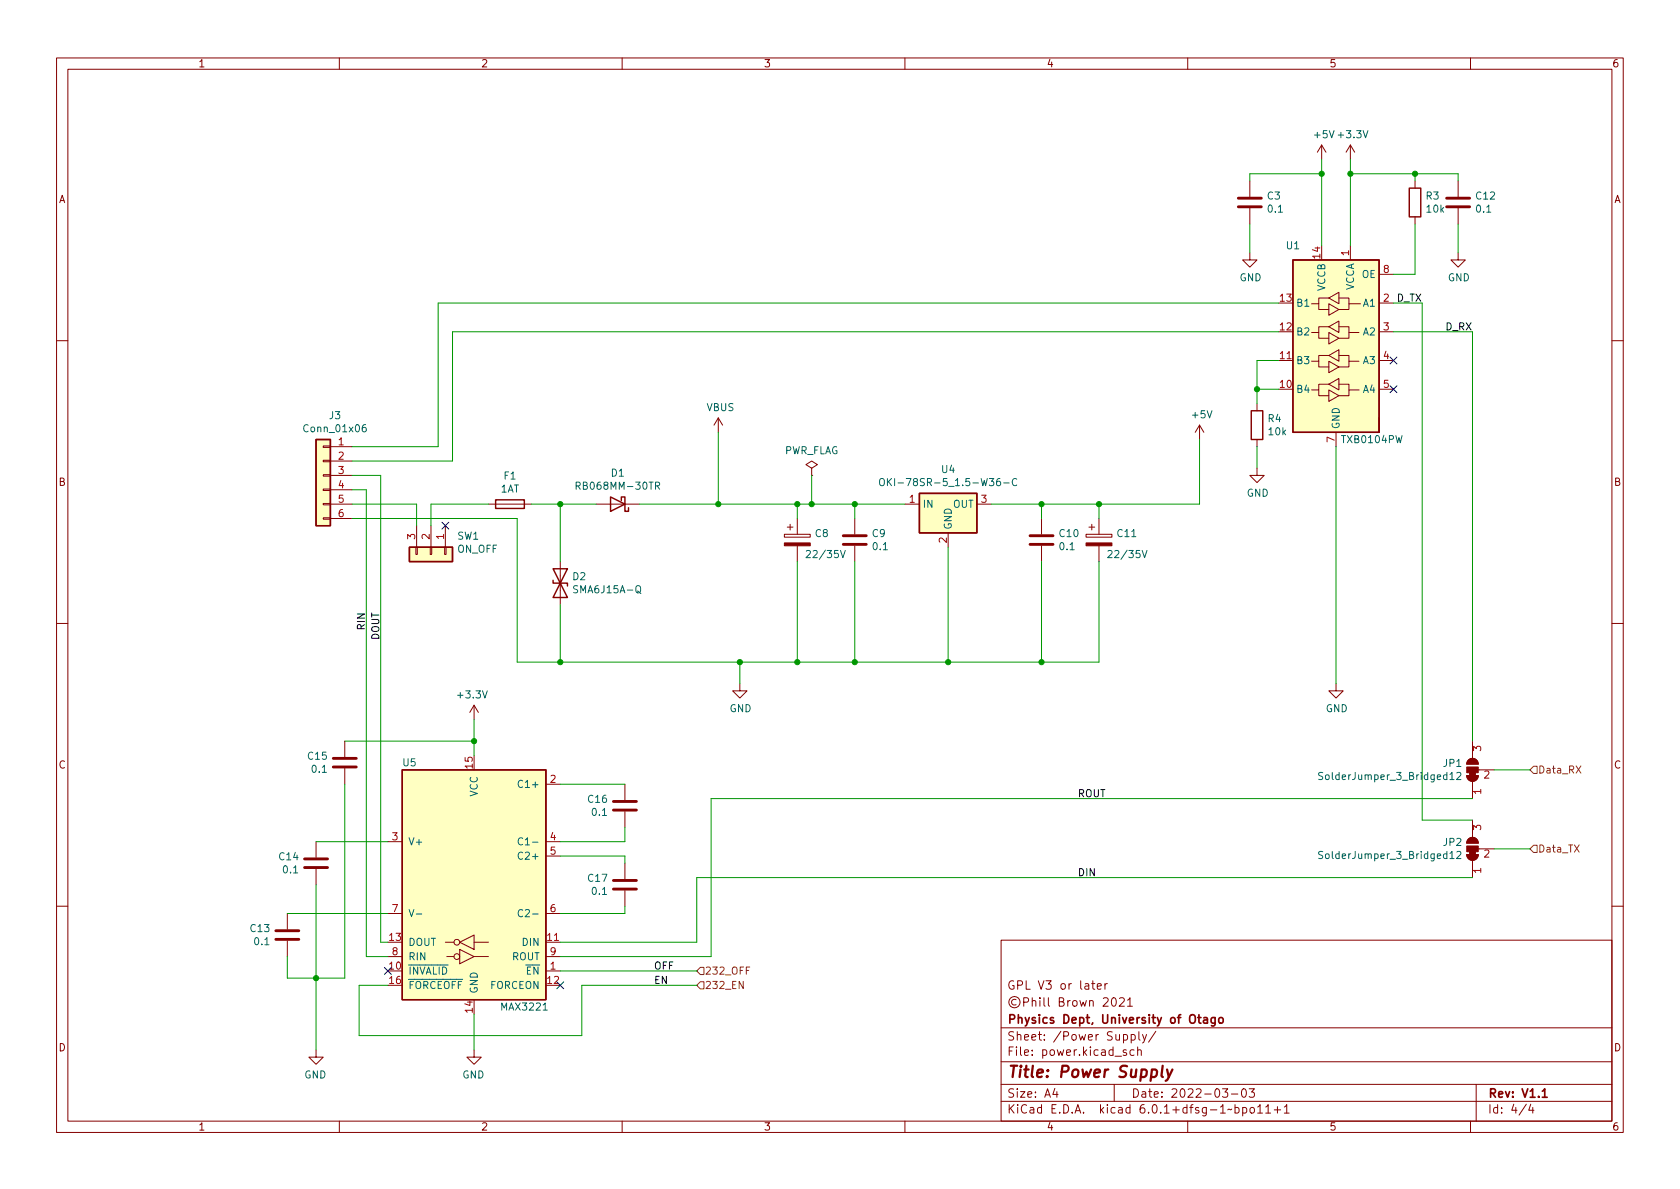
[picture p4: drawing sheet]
<svg xmlns="http://www.w3.org/2000/svg" width="297mm" height="210mm" viewBox="0 0 297 210" stroke-linecap="round" stroke-linejoin="round" font-family="sans-serif">
<g fill="none" stroke="#840000" stroke-width=".18">
<path d="M10 10.2h277v190.1h-277zM12 12.2h273v186.1h-273zM60 10.2v2M110 10.2v2M160 10.2v2M210 10.2v2M260 10.2v2M221 32v2.8M221 36.8v2.8M233.7 25.6l-.8 1.3M233.7 25.6v2.6M233.7 25.6l.7 1.3"/>
<path d="M238.8 25.6l-.8 1.3M238.8 25.6v2.6M238.8 25.6l.7 1.3M250.2 32v1.3M250.2 38.3v1.3M257.8 32v2.8M257.8 36.8v2.8M221 44.7v1.3h1.2l-1.2 1.2-1.3-1.2h1.3M233.2 58.8v1h1.7M233.2 53.7v1h1.7M234.9 58.8l1.8 1-1.8 1zM234.9 53.7l1.8 1-1.8 1z"/>
<path d="M234.9 57.8l1.8-1v2zM234.9 57.8h-1.7v1h-1.3M234.9 52.7l1.8-1v2zM234.9 52.7h-1.7v1h-1.3M236.7 57.8h1.8v1M236.7 52.7h1.8v1M238.8 43.4v2.6M240.3 58.8h-1.8v1h-1.8M240.5 53.7h-2v1h-1.8M243.8 53.6h2.6M243.8 58.7h2.6M243.8 48.5h2.6"/>
<path d="M257.8 44.7v1.3h1.3l-1.3 1.2-1.3-1.2h1.3M10 60.2h2M57.1 78.9h1.3v.2h-1.3zM58.4 79h3.8M127 73.9l-.8 1.3M127 73.9v2.5M127 73.9l.8 1.3M212.1 75.2l-.8 1.2M212.1 75.2v2.5M212.1 75.2l.8 1.2M222.2 71.4v1.2M222.2 77.7v1.3"/>
<path d="M226.1 63.7h2.5M233.2 69v1h1.7M233.2 63.9v1h1.7M234.9 69l1.8 1-1.8 1zM234.9 63.9l1.8 1-1.8 1zM234.9 67.9l1.8-1v2.1zM234.9 67.9h-1.7v1.1h-1.3M234.9 62.9l1.8-1.1v2.1zM234.9 62.9h-1.7v1h-1.3M236.2 76.4v2.6M236.7 67.9h1.8v1.1M236.7 62.9h1.8v1"/>
<path d="M240.3 69h-1.8v1h-1.8M240.3 63.9h-1.8v1h-1.8M243.8 63.7h2.6M243.8 68.8h2.6M285 60.2h2M57.1 91.6h1.3v.2h-1.3zM57.1 89h1.3v.3h-1.3zM57.1 86.5h1.3v.2h-1.3zM57.1 83.9h1.3v.3h-1.3zM57.1 81.4h1.3v.3h-1.3zM58.4 81.5h3.8M58.4 84.1h3.8"/>
<path d="M58.4 86.6h3.8M58.4 89.1h3.8M58.4 91.7h3.8M73.5 96.8h.3v1.2h-.3zM73.7 93v3.8M76.1 96.8h.2v1.2h-.2zM76.2 93v3.8M78.6 96.8h.3v1.2h-.3zM78.7 93v3.8M86.4 89.1h7.6M99.1 99.3v7.6M105.4 89.1h7.6"/>
<path d="M138.7 94.5h4.6v.5h-4.6zM139.2 93.2h1M139.7 92.7v1M141 91.7v2.8M141 96.5v2.8M143.5 82.8l1-.6-1-.7-1 .7 1 .6v1.3M143.5 84.1h.1M151.1 91.7v2.8M151.1 96.5v2.8M160 89.1h2.6M167.6 94.2v2.6M172.7 89.1h2.6"/>
<path d="M184.1 91.7v2.8M184.1 96.5v2.8M192 94.5h4.6v.5h-4.6zM192.5 93.2h1M193 92.7v1M194.3 91.7v2.8M194.3 96.5v2.8M222.2 82.8v1.3h1.3l-1.3 1.2-1.2-1.2h1.2M10 110.2h2M285 110.2h2M61 131.1v2.8M61 135.9v2.8"/>
<path d="M83.8 124.7l.8 1.3M83.8 124.7v2.5M83.8 124.7l-.7 1.3M96.5 138.7h2.6M110.5 138.7v2.8M130.8 120.9v1.3h1.3l-1.3 1.2-1.3-1.2h1.3M236.2 120.9v1.3h1.3l-1.3 1.2-1.3-1.2h1.3M259.3 137.2h2.1a1.02 1.02 0 0 1-1.1 1 1.02 1.02 0 0 1-1-1zM259.6 134.4a1.02 1.02 0 0 1 1.1-.2 1.02 1.02 0 0 1 .7 .9h-2.1zM260.3 131.1v3M260.3 138.2v3M261.4 136.1h2.8"/>
<path d="M55.9 148.8v2.8M55.9 153.7v2.8M68.6 148.8h2.5M96.5 148.8h2.6M96.5 151.4h2.6M110.5 143.5v2.8M110.5 152.6v2.8M110.5 157.5v2.8M259.3 151.1h2.1a1.02 1.02 0 0 1-1.1 1 1.02 1.02 0 0 1-1-1zM259.6 148.4a1.02 1.02 0 0 1 1.1-.2 1.02 1.02 0 0 1 .7 .9h-2.1zM260.3 145v3.1M260.3 152.1v3.1"/>
<path d="M261.4 150.1h2.8M10 160.2h2M50.8 161.5v2.8M50.8 166.4v2.8M68.6 161.5h2.5M68.6 169.2h2.5M78.7 166.6h1.6M79 169.2h1.3M81.3 167.9l2.5 1.3-2.5 1.2zM81.3 166.6l2.5-1.3v2.6zM83.8 169.2h2.6M83.8 166.6h2.6"/>
<path d="M96.5 171.7h2.6M96.5 166.6h2.6M96.5 161.5h2.6M96.5 169.2h2.6M177 166.3h108v32h-108zM179.6 176.8a.52 .52 0 0 0-.8 .4 .52 .52 0 0 0 .8 .4M181 177.2l.7-.1 .2-.2-.1-.3-.2-.2h-.6v1.5M182.5 177.1l.2-.2 .4 .1v.9M182.5 176.4v1.5M183.9 176.4v.2M183.9 176.9v1M184.6 176.4v1.3l.2 .2"/>
<path d="M185.4 176.4v1.3l.2 .2M187.3 177.1h.6l.2-.2-.2-.4-.6-.1v1.5h.6l.2-.3a.39 .39 0 0 0-.3-.5M188.8 176.9v1M189.2 176.9l-.3 .1-.1 .2M189.8 177l.3-.1 .3 .3v.4l-.3 .3h-.3l-.2-.3v-.4zM190.9 176.9l.3 1 .3-.7 .3 .7 .3-1M192.6 177.1l.3-.2 .3 .1 .1 .9M192.6 176.9v1M193 173.9h.6M193.2 173.4v1.3l.4 .2M194 174.4l.7-.1-.1-.3-.4-.1-.2 .2 .1 .8h.5M195.1 176.6l.5-.2 .3 .2v.3l-.9 1h.9"/>
<path d="M195.4 173.9v1M195.8 173.9l-.3 .1-.1 .2M196.7 176.5l.2-.1a.81 .81 0 0 1 .5 .7 .81 .81 0 0 1-.3 .8h-.1a.81 .81 0 0 1-.6-.6 .81 .81 0 0 1 .3-.8zM197.9 176.6l.6-.2 .2 .2 .1 .3-.9 1h.9M199.4 176.9l.4-.5v1.5M199.4 177.9h.8M285 160.2h2M55.9 185.7v1.2h-1.3l1.3 1.3 1.2-1.3h-1.2M60 198.3v2M83.8 185.7v1.2h-1.3l1.3 1.3 1.3-1.3h-1.3M110 198.3v2M160 198.3v2"/>
<path d="M177 194.8h108M177 191.8h108M177 187.8h108M177 181.8h108M186.5 192.5l-.4 1h1M186.9 193v1M197 191.8v3M199.1 185.7l-.3-.1-.2 .2v.3l.5 .1v.4h-.5M200 183l.4-.1 .3 .3v.4l-.1 .3h-.6M200 182.9v1.5M200.5 185.7l-.4-.1-.3 .3v.4l.1 .3h.6M201.1 185.8l.3-.2 .3 .1 .1 .9"/>
<path d="M201.1 185.1v1.5M201.4 182.4v1.3l.2 .2M202 182.9l.4 1M202.7 182.9l-.5 1.4-.2 .1M204.4 182.4l-1.3 1.9M210 198.3v2M216.1 192.5h1l-.5 .6 .4 .1v.7l-.2 .1h-.4l-.3-.1M217.7 193.5h1.2M218.4 195.9l.4-.1 .3 .3v.4l-.2 .3h-.5M218.4 195.3v1.5M219.7 192.6l.2-.1a.81 .81 0 0 1 .5 .7 .81 .81 0 0 1-.3 .8h-.1a.81 .81 0 0 1-.6-.6 .81 .81 0 0 1 .3-.8zM219.7 195.9l.4-.1 .3 .3v.4l-.1 .3h-.6"/>
<path d="M219.7 195.8v1.5M220.9 192.5h.9l-.5 .6 .4 .1v.7l-.2 .1h-.4l-.2-.1M221.1 196l.2-.2 .4 .2 .1 .5-.2 .3h-.3l-.2-.1zM222.4 195.8l.4-.5v1.5M222.4 196.8h.8M223.8 195.8l.4-.5v1.5M223.8 196.8h.8M225.3 196.3h1.1M225.9 195.7v1.1M227.1 195.8l.4-.5v1.5M227.1 196.8h.8M260 198.3v2"/>
<path d="M261 191.8v6.5M269.9 195.3l-1.3 1.9M270.6 195.3l-.3 1h.9M271 195.8v1"/>
<circle cx="80.8" cy="169.2" r=".51"/>
<circle cx="80.8" cy="166.6" r=".51"/>
<circle cx="179.4" cy="177.2" r="1"/>
</g>
<path d="M211.8 179.9h.5M212 179.4v1.3l.3 .2M214.8 179.9v1.2l-.2 .3h-.4M212.8 180h.6l.1 .9M213.5 180.3l-.5 .1a.29 .29 0 0 0-.2 .2 .29 .29 0 0 0 .2 .3h.5M214.8 180l-.4-.1-.3 .3v.4l.2 .3h.5M215.6 180.1l.2-.2 .4 .2 .1 .5-.2 .3h-.3l-.2-.1zM272.7 193l.4-.5v1.5M272.7 194h.9" fill="none" stroke="#840000" stroke-width=".3"/>
<path d="M205.6 188.5l-.2 1.7 .2 .3M206.3 189.1l.4 1.4M207.3 189.1l-.9 1.8-.3 .2" fill="none" stroke="#840000" stroke-width=".4"/>
<g fill="#ffffc2" stroke="#ffffc2" stroke-width=".18">
<path d="M55.9 77.7h2.5v15.3h-2.5z"/>
<path d="M162.6 87.2h10.1v7h-10.1z"/>
<path d="M228.6 46h15.2v30.4h-15.2z"/>
<path d="M71.1 136.1h25.4v40.7h-25.4z"/>
<path d="M72.4 96.8h7.6v2.5h-7.6z"/>
</g>
<g fill="none" stroke="#840000" stroke-width=".25">
<path d="M249.2 33.3h2v5h-2zM228.6 46h15.2v30.4h-15.2zM55.9 77.7h2.5v15.3h-2.5zM221.2 72.6h2.1v5.1h-2.1zM243.8 73.9v2.5zM72.4 96.8h7.6v2.5h-7.6zM87.6 88.4h5.1v1.5h-5.1zM107.9 87.9l2.6 1.2-2.6 1.3zM109.9 88.5v-.6h.6v2.5h.6v-.6M162.6 87.2h10.1v7h-10.1zM97.8 102.6v.5h2.5v.5M97.8 100.6l2.5 5.1h-2.5l2.5-5.1z"/>
<path d="M71.1 136.1h25.4v40.7h-25.4z"/>
</g>
<g fill="none" stroke="#006464" stroke-width=".18">
<path d="M64.6 75.1l-.3 .1a.85 .85 0 0 0 0 1.2l.4-.2 .1-.4-.3-.2h-.2l-.3 .2M101.9 85.9h.6l.1-.2-.1-.3-.6-.1v1.2M115.9 85.9h.6l.1-.2v-.3l-.7-.1v1.2M116.2 85.9l.4 .6M142.6 97.5l.4-.2 .3 .4-.8 .9h.8M148.6 97.3l.4 1.3 .5-1.3M155.7 84.7l.1-.1a.43 .43 0 0 1 .6 .4v.5a.42 .42 0 0 1-.5 .4 .42 .42 0 0 1-.4-.4v-.5zM156.9 84.6v1.3M157.1 85.2l.5 .7M157.6 84.6l-.7 .7M177.5 85.4h.9M179.8 84.7a.6 .6 0 0 0-.9 .5 .6 .6 0 0 0 .6 .7l.3-.1"/>
<path d="M195.9 97.5l.5-.2 .2 .4-.8 .9h.8M201.9 97.3l.5 1.3 .4-1.3M112.6 103.6h.1a.43 .43 0 0 1 .6 .4v.4a.42 .42 0 0 1-.5 .5 .42 .42 0 0 1-.4-.5v-.4zM112.7 104.5l.6 .5M92.4 138.1a.6 .6 0 0 0-.8 .4 .6 .6 0 0 0 .6 .8l.2-.2M233.9 136.6h-.5l-.2 .1v.4l.5 .2 .2 .3-.3 .3-.5-.1M256.4 136.9l.3-.3v1.3M256.4 137.9h.7M257.6 136.7l.5-.1 .2 .3-.8 1h.8M92.4 148.3a.6 .6 0 0 0-.8 .4 .6 .6 0 0 0 .6 .7l.2-.1M92.4 150.8a.6 .6 0 0 0-.8 .4 .6 .6 0 0 0 .6 .8l.2-.2M233.9 150.6h-.5l-.2 .1v.3l.5 .3 .2 .3-.3 .2h-.5"/>
<path d="M256.4 150.9l.3-.3v1.2M256.4 151.8h.7M257.6 150.7l.5-.1 .2 .3-.8 .9h.8M72.3 160.8l.5 1.3 .4-1.3M73.6 161.6h1M92.4 161a.6 .6 0 0 0-.8 .4 .6 .6 0 0 0 .6 .7l.2-.1"/>
</g>
<g fill="#840000" stroke="#840000" stroke-width=".18">
<path d="M138.7 96h4.6v.5h-4.6z"/>
<path d="M192 96h4.6v.5h-4.6z"/>
<path d="M259.8 136.6h1.1v.6h-1.1z"/>
<path d="M259.3 137.2h2.1a1.02 1.02 0 0 1-1.1 1 1.02 1.02 0 0 1-1-1z"/>
<path d="M259.3 135.6h2.1v1h-2.1z"/>
<path d="M259.6 134.4a1.02 1.02 0 0 1 1.1-.2 1.02 1.02 0 0 1 .7 .9h-2.1z"/>
<path d="M259.8 150.6h1.1v.5h-1.1z"/>
<path d="M259.3 151.1h2.1a1.02 1.02 0 0 1-1.1 1 1.02 1.02 0 0 1-1-1z"/>
<path d="M259.3 149.6h2.1v1h-2.1z"/>
<path d="M259.6 148.4a1.02 1.02 0 0 1 1.1-.2 1.02 1.02 0 0 1 .7 .9h-2.1z"/>
</g>
<g fill="none" stroke="#840000" stroke-width=".51">
<path d="M218.9 36.6h4.1M218.9 35h4.1M255.8 36.6h4M255.8 35h4M149.1 96.3h4.1M149.1 94.7h4.1M182.1 96.3h4.1M182.1 94.7h4.1M58.9 135.6h4.1M58.9 134.1h4.1M53.8 153.4h4.1M53.8 151.9h4.1"/>
<path d="M108.5 157.2h4M108.5 155.7h4M108.5 143.3h4M108.5 141.7h4M48.8 166.1h4M48.8 164.6h4"/>
</g>
<path d="M271.1 135.5h.7v1.3h-.7l-.6-.7zM271.1 149.5h.7v1.2h-.7l-.6-.6zM123.8 171.1h.7v1.2h-.7l-.6-.6zM123.8 173.6h.7v1.3h-.7l-.6-.7z" fill="none" stroke="#725600" stroke-width=".18"/>
<g fill="none" stroke="#009600" stroke-width=".18">
<path d="M221 39.6v5.1M233.7 30.7h-12.7v1.3M233.7 28.2v15.2M238.8 30.7h19v1.3M238.8 28.2v15.2M250.2 30.7v1.3M250.2 39.6v8.9h-3.8M257.8 39.6v5.1M226.1 53.6h-148.6v25.4h-15.3M226.1 58.7h-146.1v22.8h-17.8M246.4 53.6h5.1v91.4h8.8M246.4 58.7h13.9v72.4"/>
<path d="M127 76.4v12.7M212.1 77.7v11.4h-36.8M222.2 79v3.8M222.2 68.8h3.9M226.1 63.7h-3.9v7.7M236.2 79v41.9M62.2 86.6h2.6v82.6h3.8M62.2 89.1h11.5v3.9M62.2 84.1h5.1v82.5h1.3M62.2 91.7h29.2v25.4h102.9v-17.8M86.4 89.1h-10.2v3.9M94 89.1h11.4"/>
<path d="M99.1 89.1v10.2M113 89.1h47M141 89.1v2.6M141 99.3v17.8M143.5 84.1v5M151.1 89.1v2.6M151.1 99.3v17.8M167.6 96.8v20.3M184.1 89.1v2.6M184.1 99.3v17.8M194.3 89.1v2.6M99.1 106.9v10.2"/>
<path d="M130.8 117.1v3.8M61 138.7v34.3h-10.2v-3.8M61 131.1h22.8M83.8 127.2v6.4M99.1 138.7h11.4M264.2 136.1h6.3M55.9 156.5v29.2M55.9 148.8h12.7M99.1 151.4h11.4v1.2M110.5 146.3v2.5h-11.4M260.3 155.2h-137.1v11.4h-24.1M260.3 141.2h-134.6v28h-26.6"/>
<path d="M264.2 150.1h6.3M50.8 161.5h17.8M68.6 174.2h-5.1v8.9h39.4v-8.9h20.3M83.8 179.3v6.4M99.1 171.7h24.1M110.5 160.3v1.2h-11.4"/>
</g>
<path d="M245.8 68.2l1.2 1.2M245.8 63.1l1.2 1.3M247 68.2l-1.2 1.2M247 63.1l-1.2 1.3M78.1 92.3l1.2 1.3M79.3 92.3l-1.2 1.3M68 171.1l1.2 1.2M69.2 171.1l-1.2 1.2M98.5 173.6l1.2 1.2M99.7 173.6l-1.2 1.2" fill="none" stroke="#000084" stroke-width=".18"/>
<g fill="#009600" stroke="#009600" stroke-width=".18">
<circle cx="99.1" cy="117.1" r=".46"/>
<circle cx="99.1" cy="89.1" r=".46"/>
<circle cx="141" cy="117.1" r=".46"/>
<circle cx="83.8" cy="131.1" r=".46"/>
<circle cx="127" cy="89.1" r=".46"/>
<circle cx="143.5" cy="89.1" r=".46"/>
<circle cx="151.1" cy="89.1" r=".46"/>
<circle cx="141" cy="89.1" r=".46"/>
<circle cx="130.8" cy="117.1" r=".46"/>
<circle cx="184.1" cy="89.1" r=".46"/>
<circle cx="222.2" cy="68.8" r=".46"/>
<circle cx="250.2" cy="30.7" r=".46"/>
<circle cx="194.3" cy="89.1" r=".46"/>
<circle cx="238.8" cy="30.7" r=".46"/>
<circle cx="233.7" cy="30.7" r=".46"/>
<circle cx="55.9" cy="173" r=".46"/>
<circle cx="167.6" cy="117.1" r=".46"/>
<circle cx="184.1" cy="117.1" r=".46"/>
<circle cx="151.1" cy="117.1" r=".46"/>
</g>
<text font-size="2.8" fill="#840000" x="178" y="190.6">Title: Power Supply</text>
<g font-size="2.1" fill="#840000">
<text x="178" y="175">GPL V3 or later</text>
<text x="178" y="184">Sheet: /Power Supply/</text>
<text x="178" y="181">Physics Dept, University of Otago</text>
<text x="178" y="186.7">File: power.kicad_sch</text>
<text x="178" y="196.9">KiCad E.D.A. kicad 6.0.1+dfsg-1~bpo11+1</text>
<text x="178" y="194.1">Size: A4</text>
<text x="200" y="194.1">Date: 2022-03-03</text>
<text x="263" y="194.1">Rev: V1.1</text>
<text x="263" y="196.9">Id: 4/4</text>
</g>
<g font-size="1.8" fill="#840000">
<text x="35" y="11.9">1</text>
<text x="85" y="11.9">2</text>
<text x="135" y="11.9">3</text>
<text x="185" y="11.9">4</text>
<text x="235" y="11.9">5</text>
<text x="285" y="11.9">6</text>
<text x="10.3" y="35.9">A</text>
<text x="285.3" y="35.9">A</text>
<text x="10.3" y="85.9">B</text>
<text x="285.3" y="85.9">B</text>
<text x="10.3" y="135.9">C</text>
<text x="285.3" y="135.9">C</text>
<text x="10.3" y="185.9">D</text>
<text x="285.3" y="185.9">D</text>
<text x="35" y="199.9">1</text>
<text x="85" y="199.9">2</text>
<text x="135" y="199.9">3</text>
<text x="185" y="199.9">4</text>
<text x="235" y="199.9">5</text>
<text x="285" y="199.9">6</text>
</g>
<g font-size="1.8" fill="#006464">
<text x="232.5" y="24.4">+5V +3.3V</text>
<text x="224.1" y="35.3">C3</text>
<text x="252.2" y="35.3">R3</text>
<text x="261" y="35.3">C12</text>
<text x="224.3" y="37.6">0.1</text>
<text x="252.3" y="37.6">10k</text>
<text x="261.1" y="37.6">0.1</text>
<text x="227.5" y="44.1">U1</text>
<text x="219.1" y="49.7">GND</text>
<text x="234.3" y="51.5" transform="rotate(-90 234.3 51.5)">VCCB</text>
<text x="239.4" y="51.5" transform="rotate(-90 239.4 51.5)">VCCA</text>
<text x="240.8" y="49.1">OE</text>
<text x="256" y="49.7">GND</text>
<text x="229.1" y="59.3">B2</text>
<text x="229.1" y="54.2">B1</text>
<text x="241.1" y="54.2">A1</text>
<text x="241.1" y="59.3">A2</text>
<text x="229.1" y="64.4">B3</text>
<text x="241.1" y="64.4">A3</text>
<text x="229.1" y="69.5">B4</text>
<text x="241.1" y="69.5">A4</text>
<text x="54" y="76.4">Conn_01x06</text>
<text x="58.2" y="74.1">J3</text>
<text x="124.9" y="72.7">VBUS</text>
<text x="210.9" y="74">+5V</text>
<text x="224.2" y="74.6">R4</text>
<text x="224.4" y="77">10k</text>
<text x="236.9" y="75.9" transform="rotate(-90 236.9 75.9)">GND</text>
<text x="138.5" y="80.3">PWR_FLAG</text>
<text x="166.5" y="83.6">U4</text>
<text x="237.4" y="78.4">TXB0104PW</text>
<text x="88.5" y="87.1">1AT</text>
<text x="89.1" y="84.8">F1</text>
<text x="102.5" y="86.6">RB068MM-30TR</text>
<text x="108.1" y="84.3">D1</text>
<text x="158" y="85.9">OKI-78SR-5_1.5-W36-C</text>
<text x="163.1" y="89.8">IN</text>
<text x="168.5" y="89.8">OUT</text>
<text x="220.4" y="87.8">GND</text>
<text x="80.9" y="95.4">SW1</text>
<text x="144.2" y="95">C8</text>
<text x="154.2" y="95">C9</text>
<text x="168.3" y="93.7" transform="rotate(-90 168.3 93.7)">GND</text>
<text x="187.4" y="95">C10</text>
<text x="197.6" y="95">C11</text>
<text x="80.8" y="97.7">ON_OFF</text>
<text x="143.1" y="98.7">22/35V</text>
<text x="154.4" y="97.3">0.1</text>
<text x="187.4" y="97.3">0.1</text>
<text x="196.5" y="98.7">22/35V</text>
<text x="101.3" y="102.6">D2</text>
<text x="101.8" y="104.9">SMA6J15A-Q</text>
<text x="81.1" y="123.5">+3.3V</text>
<text x="129" y="125.9">GND</text>
<text x="234.4" y="125.9">GND</text>
<text x="54.5" y="134.3">C15</text>
<text x="55.2" y="136.6">0.1</text>
<text x="71.3" y="135.5">U5</text>
<text x="234" y="137.9">SolderJumper_3_Bridged12</text>
<text x="255.2" y="135.6">JP1</text>
<text x="84.5" y="140.9" transform="rotate(-90 84.5 140.9)">VCC</text>
<text x="92.2" y="139.3">C1+</text>
<text x="104" y="142">C16</text>
<text x="72.1" y="149.5">V+</text>
<text x="92.7" y="149.5">C1-</text>
<text x="104.7" y="144.3">0.1</text>
<text x="255.2" y="149.6">JP2</text>
<text x="49.4" y="152.1">C14</text>
<text x="50.1" y="154.4">0.1</text>
<text x="92.2" y="152">C2+</text>
<text x="104" y="155.9">C17</text>
<text x="234" y="151.9">SolderJumper_3_Bridged12</text>
<text x="104.7" y="158.2">0.1</text>
<text x="44.3" y="164.8">C13</text>
<text x="45.1" y="167.1">0.1</text>
<text x="72.1" y="167.3">DOUT</text>
<text x="92.5" y="167.3">DIN</text>
<text x="92.7" y="162.2">C2-</text>
<text x="72.1" y="172.3">~{INVALID}</text>
<text x="72.1" y="169.8">RIN</text>
<text x="90.5" y="169.8">ROUT</text>
<text x="91.7" y="172.3">~{EN}</text>
<text x="72.1" y="174.9">~{FORCEOFF}</text>
<text x="84.5" y="175.8" transform="rotate(-90 84.5 175.8)">GND</text>
<text x="86.7" y="174.9">FORCEON</text>
<text x="88.8" y="178.7">MAX3221</text>
<text x="53.8" y="190.7">GND</text>
<text x="81.7" y="190.7">GND</text>
</g>
<g font-size="1.8" fill="#a90000">
<text x="233.4" y="45.7" transform="rotate(-90 233.4 45.7)">14</text>
<text x="238.5" y="45.2" transform="rotate(-90 238.5 45.2)">1</text>
<text x="226.3" y="53.3">13</text>
<text x="244.6" y="53.3">2</text>
<text x="244.6" y="48.3">8</text>
<text x="226.3" y="58.4">12</text>
<text x="244.6" y="58.4">3</text>
<text x="226.3" y="63.5">11</text>
<text x="244.6" y="63.5">4</text>
<text x="226.3" y="68.6">10</text>
<text x="244.6" y="68.6">5</text>
<text x="59.8" y="78.7">1</text>
<text x="59.8" y="81.3">2</text>
<text x="59.8" y="83.8">3</text>
<text x="236" y="78.2" transform="rotate(-90 236 78.2)">7</text>
<text x="59.8" y="86.4">4</text>
<text x="59.8" y="88.9">5</text>
<text x="160.8" y="88.9">1</text>
<text x="173.5" y="88.9">3</text>
<text x="59.8" y="91.4">6</text>
<text x="73.4" y="95.4" transform="rotate(-90 73.4 95.4)">3</text>
<text x="75.9" y="95.4" transform="rotate(-90 75.9 95.4)">2</text>
<text x="78.5" y="95.4" transform="rotate(-90 78.5 95.4)">1</text>
<text x="167.4" y="96" transform="rotate(-90 167.4 96)">2</text>
<text x="83.6" y="135.9" transform="rotate(-90 83.6 135.9)">15</text>
<text x="261.9" y="132.8" transform="rotate(-90 261.9 132.8)">3</text>
<text x="262.4" y="137.7">2</text>
<text x="97.3" y="138.4">2</text>
<text x="261.9" y="140.4" transform="rotate(-90 261.9 140.4)">1</text>
<text x="69.4" y="148.6">3</text>
<text x="97.3" y="148.6">4</text>
<text x="261.9" y="146.8" transform="rotate(-90 261.9 146.8)">3</text>
<text x="97.3" y="151.1">5</text>
<text x="261.9" y="154.4" transform="rotate(-90 261.9 154.4)">1</text>
<text x="262.4" y="151.6">2</text>
<text x="69.4" y="161.3">7</text>
<text x="97.3" y="161.3">6</text>
<text x="68.9" y="166.4">13</text>
<text x="96.8" y="166.4">11</text>
<text x="68.9" y="171.4">10</text>
<text x="68.9" y="174">16</text>
<text x="69.4" y="168.9">8</text>
<text x="96.8" y="174">12</text>
<text x="97.3" y="171.4">1</text>
<text x="97.3" y="168.9">9</text>
<text x="83.6" y="179" transform="rotate(-90 83.6 179)">14</text>
</g>
<g font-size="1.8" fill="#0f0f0f">
<text x="246.9" y="53.3">D_TX</text>
<text x="255.6" y="58.4">D_RX</text>
<text x="64.5" y="111.2" transform="rotate(-90 64.5 111.2)">RIN</text>
<text x="67" y="113.2" transform="rotate(-90 67 113.2)">DOUT</text>
<text x="190.5" y="141">ROUT</text>
<text x="190.5" y="154.9">DIN</text>
<text x="115.6" y="171.4">OFF</text>
<text x="115.6" y="174">EN</text>
</g>
<g font-size="1.8" fill="#725600">
<text x="271.9" y="136.8">Data_RX</text>
<text x="271.9" y="150.7">Data_TX</text>
<text x="124.6" y="172.3">232_OFF</text>
<text x="124.6" y="174.9">232_EN</text>
</g>
</svg>
